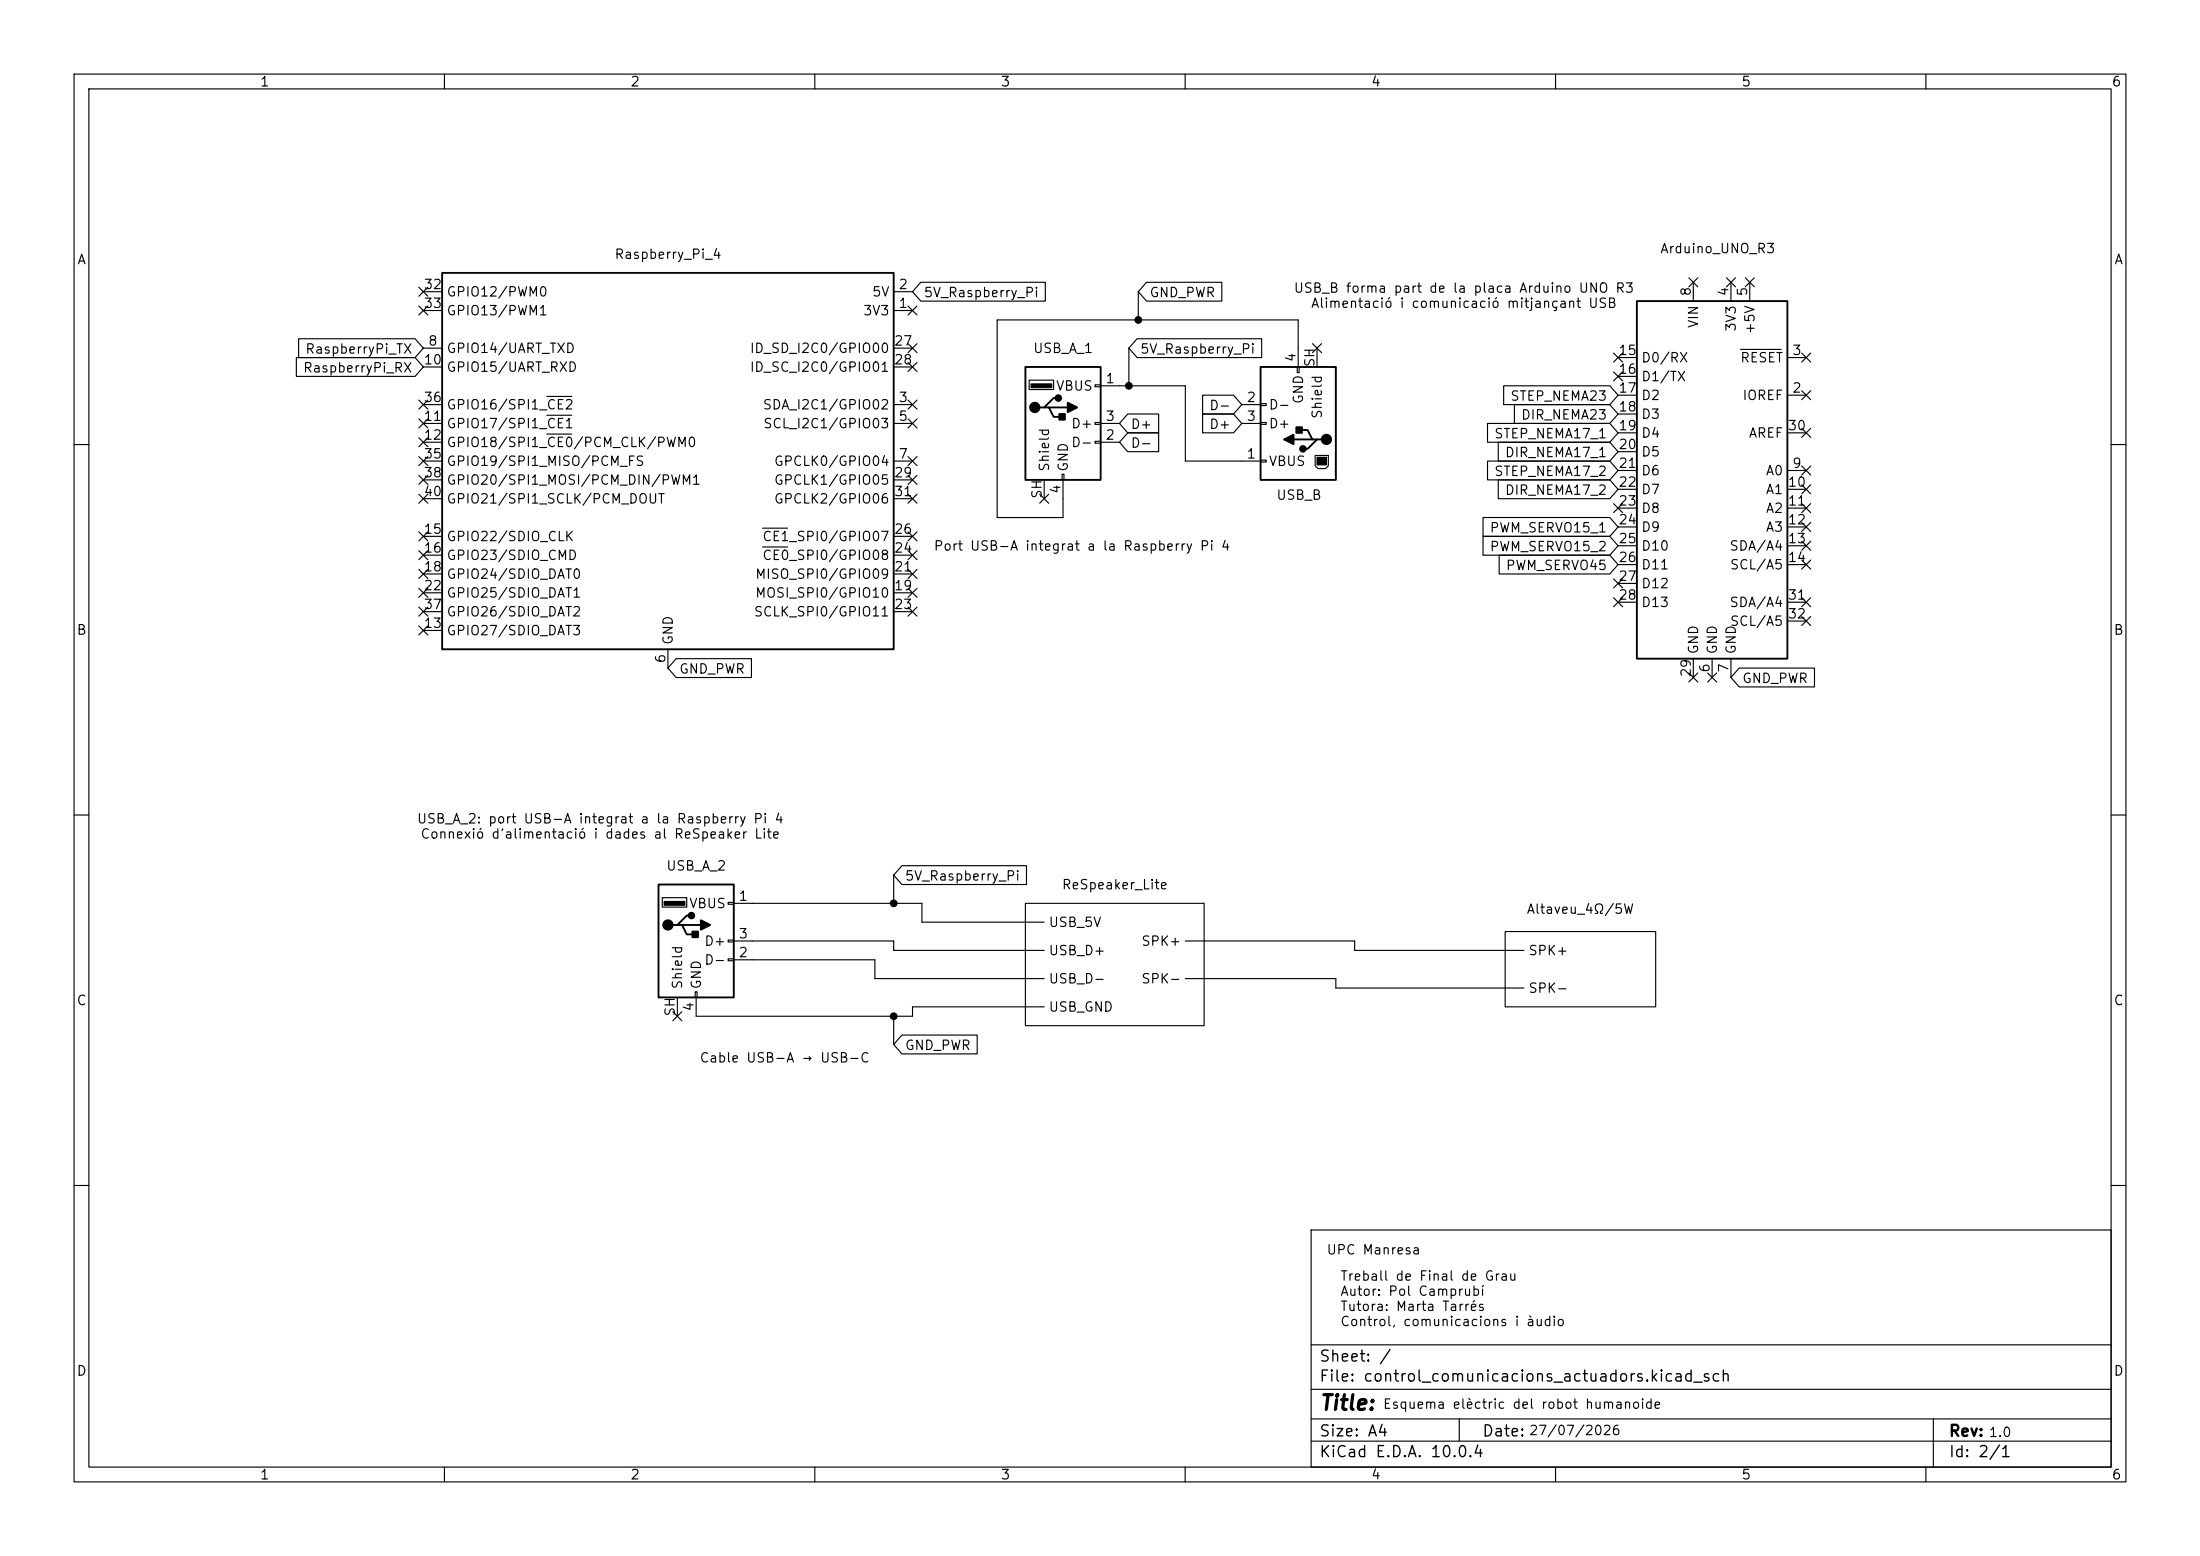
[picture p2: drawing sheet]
<svg xmlns="http://www.w3.org/2000/svg" width="297mm" height="210mm" viewBox="0 0 297 210" stroke-linecap="round" stroke-linejoin="round" font-family="sans-serif">
<g fill="none" stroke="#000" stroke-width=".15">
<path d="M10 10h277v190h-277zM12 12h273v186h-273zM60 10v2M110 10v2M160 10v2M210 10v2M260 10v2M56.5 38.8l1.3 1.2M57.1 39.4h2.6M57.8 38.8l-1.3 1.2M120.6 39.4h2.6M124.3 38.1h16.8v2.5h-16.8l-1.1-1.2z"/>
<path d="M153.7 39.4v3.8M154.8 38.1h10.1v2.5h-10.1l-1.1-1.2zM228 37.5l1.2 1.2M228.6 38.1v2.5M229.2 37.5l-1.2 1.2M233.1 37.5l1.2 1.2M233.7 38.1v2.5M234.3 37.5l-1.2 1.2M235.6 37.5l1.2 1.2M236.2 38.1v2.5M236.8 37.5l-1.2 1.2M40 48.3h16l1.1 1.2-1.1 1.3h-16z"/>
<path d="M40.3 45.7h15.7l1.1 1.3-1.1 1.3h-15.7zM56.5 54l1.3 1.2M56.5 56.5l1.3 1.3M56.5 59.1l1.3 1.2M56.5 41.3l1.3 1.2M57.1 54.6h2.6M57.1 57.2h2.6M57.1 59.7h2.6M57.1 41.9h2.6M57.1 47h2.6M57.1 49.5h2.6M57.8 54l-1.3 1.2"/>
<path d="M57.8 56.5l-1.3 1.3M57.8 59.1l-1.3 1.2M57.8 41.3l-1.3 1.2M73.8 56h3.4M73.8 58.6h3.4M73.8 53.5h3.4M120.6 54.6h2.6M120.6 57.2h2.6M120.6 41.9h2.6M120.6 47h2.6M120.6 49.5h2.6M122.6 54l1.2 1.2"/>
<path d="M122.6 41.3l1.2 1.2M122.6 48.9l1.2 1.2M122.6 56.5l1.2 1.3M122.6 46.4l1.2 1.2M123.8 54l-1.2 1.2M123.8 41.3l-1.2 1.2M123.8 48.9l-1.2 1.2M123.8 56.5l-1.2 1.3M123.8 46.4l-1.2 1.2M138.9 51.3h3.3v1.3h-3.3zM147.8 51.9h.8v.3h-.8zM147.8 57h.8v.3h-.8z"/>
<path d="M147.8 59.6h.8v.2h-.8zM148.6 52.1h11.4v10.1h10.2M148.6 57.2h2.5M148.6 59.7h2.5M152.2 55.9h4.2v2.5h-4.2l-1.1-1.2zM152.2 58.4h4.2v2.6h-4.2l-1.1-1.3zM152.4 47v5.1M153.5 45.7h16.8v2.6h-16.8l-1.1-1.3zM162.4 53.3h4.1l1.1 1.3-1.1 1.3h-4.1zM162.4 55.9h4.1l1.1 1.3-1.1 1.2h-4.1zM167.6 54.6h2.6M167.6 57.2h2.6"/>
<path d="M170.2 57h.7v.3h-.7zM170.2 54.5h.7v.2h-.7zM175.1 49.5h.3v.8h-.3zM175.3 49.5v-6.3h-40.7v26.7h8.9v-5.1M177.2 46.4l1.2 1.2M177.8 47v2.5M178.4 46.4l-1.2 1.2M200.8 57.1h16.5l1.1 1.3-1.1 1.3h-16.5zM202.3 59.7h15l1.1 1.3-1.1 1.2h-15zM203 52.1h14.3l1.1 1.2-1.1 1.3h-14.3zM204.4 54.6h12.9l1.1 1.3-1.1 1.3h-12.9zM217.8 47.7l1.2 1.2"/>
<path d="M217.8 50.2l1.2 1.2M218.4 53.3h2.6M218.4 48.3h2.6M218.4 50.8h2.6M218.4 55.9h2.6M218.4 58.4h2.6M219 47.7l-1.2 1.2M219 50.2l-1.2 1.2M235 47.2h5.5M241.3 53.3h2.5M241.3 48.3h2.5M241.3 58.4h2.5"/>
<path d="M243.2 52.7l1.2 1.2M243.2 47.7l1.2 1.2M243.2 57.8l1.2 1.2M244.4 52.7l-1.2 1.2M244.4 47.7l-1.2 1.2M244.4 57.8l-1.2 1.2M10 60h2M56.5 79.4l1.3 1.2M56.5 66.7l1.3 1.2M56.5 74.3l1.3 1.2M56.5 64.2l1.3 1.2M56.5 71.8l1.3 1.2"/>
<path d="M56.5 76.9l1.3 1.2M56.5 61.6l1.3 1.2M57.1 62.2h2.6M57.1 72.4h2.6M57.1 74.9h2.6M57.1 77.5h2.6M57.1 64.8h2.6M57.1 67.3h2.6M57.8 79.4l-1.3 1.2M57.8 66.7l-1.3 1.2M57.8 74.3l-1.3 1.2M57.8 64.2l-1.3 1.2"/>
<path d="M57.8 71.8l-1.3 1.2M57.8 76.9l-1.3 1.2M57.8 61.6l-1.3 1.2M103 73.8h3.3M103 71.3h3.3M120.6 62.2h2.6M120.6 72.4h2.6M120.6 74.9h2.6M120.6 77.5h2.6M120.6 64.8h2.6M120.6 67.3h2.6M122.6 76.9l1.2 1.2"/>
<path d="M122.6 79.4l1.2 1.2M122.6 74.3l1.2 1.2M122.6 66.7l1.2 1.2M122.6 71.8l1.2 1.2M122.6 61.6l1.2 1.2M122.6 64.2l1.2 1.2M123.8 76.9l-1.2 1.2M123.8 79.4l-1.2 1.2M123.8 74.3l-1.2 1.2M123.8 66.7l-1.2 1.2M123.8 71.8l-1.2 1.2M123.8 61.6l-1.2 1.2"/>
<path d="M123.8 64.2l-1.2 1.2M140.4 66.7l1.2 1.2M141 64.8v2.5M141.6 66.7l-1.2 1.2M143.4 64h.2v.8h-.2zM170.2 62.1h.7v.3h-.7zM177.5 61.5h1.8v1.4l-.4 .3h-1l-.4-.3zM200.2 72.4h17.1l1.1 1.3-1.1 1.2h-17.1zM200.2 69.8h17.1l1.1 1.3-1.1 1.3h-17.1zM200.8 62.2h16.5l1.1 1.3-1.1 1.3h-16.5zM202.3 64.8h15l1.1 1.2-1.1 1.3h-15zM202.4 74.9h14.9l1.1 1.3-1.1 1.3h-14.9z"/>
<path d="M217.8 68l1.2 1.2M217.8 78.1l1.2 1.2M218.4 63.5h2.6M218.4 66h2.6M218.4 68.6h2.6M218.4 71.1h2.6M218.4 73.7h2.6M218.4 76.2h2.6M218.4 61h2.6M218.4 78.7h2.6M219 68l-1.2 1.2M219 78.1l-1.2 1.2"/>
<path d="M241.3 63.5h2.5M241.3 66h2.5M241.3 68.6h2.5M241.3 71.1h2.5M241.3 73.7h2.5M241.3 76.2h2.5M243.2 62.9l1.2 1.2M243.2 73.1l1.2 1.2M243.2 75.6l1.2 1.2M243.2 70.5l1.2 1.2M243.2 68l1.2 1.2M243.2 65.4l1.2 1.2"/>
<path d="M244.4 75.6l-1.2 1.2M244.4 62.9l-1.2 1.2M244.4 73.1l-1.2 1.2M244.4 70.5l-1.2 1.2M244.4 68l-1.2 1.2M244.4 65.4l-1.2 1.2M285 60h2M56.5 81.9l1.3 1.3M56.5 84.5l1.3 1.2M57.1 85.1h2.6M57.1 80h2.6M57.1 82.6h2.6"/>
<path d="M57.8 81.9l-1.3 1.3M57.8 84.5l-1.3 1.2M90.2 87.6v2.6M91.3 88.9h10.1v2.5h-10.1l-1.1-1.2zM120.6 80h2.6M120.6 82.6h2.6M122.6 81.9l1.2 1.3M123.8 81.9l-1.2 1.3M217.8 80.7l1.2 1.2M218.4 81.3h2.6M219 80.7l-1.2 1.2M228 90.8l1.2 1.2"/>
<path d="M228.6 88.9v2.5M229.2 90.8l-1.2 1.2M230.5 90.8l1.2 1.2M231.1 88.9v2.5M231.7 90.8l-1.2 1.2M233.7 88.9v2.5M234.8 90.2h10.2v2.5h-10.2l-1.1-1.3zM241.3 81.3h2.5M241.3 83.8h2.5M243.2 83.2l1.2 1.2M243.2 80.7l1.2 1.2M244.4 83.2l-1.2 1.2"/>
<path d="M244.4 80.7l-1.2 1.2M10 110h2M120.6 118.1v3.8M121.8 116.8h16.8v2.6h-16.8l-1.2-1.3zM285 110h2M89.4 121.2h3.3v1.2h-3.3zM90.8 136.6l1.2 1.2M91.4 134.6v2.6M92 136.6l-1.2 1.2M93.9 133.9h.2v.7h-.2zM94 134.6v2.6h29.2v-1.3h17.8M98.3 121.8h.8v.2h-.8z"/>
<path d="M98.3 126.9h.8v.2h-.8zM98.3 129.4h.8v.3h-.8zM99.1 121.9h25.4v2.6h16.5M99.1 129.5h19v2.6h22.9M99.1 127h21.5v1.3h20.4M120.6 137.2v3.8M121.8 139.7h10.1v2.5h-10.1l-1.2-1.2zM138.4 121.9h24.2v16.5h-24.2zM160 127h22.9v1.3h22.8M160 132.1h20.3v1.3h25.4M203.2 125.7h20.3v10.2h-20.3zM10 160h2"/>
<path d="M177 166h108v32h-108zM285 160h2M60 198v2M110 198v2M160 198v2M177 194.5h108M177 191.5h108M177 187.5h108M177 181.5h108M197 191.5v3M210 198v2M260 198v2"/>
<path d="M261 191.5v6.5"/>
</g>
<g fill="none" stroke="#000" stroke-width=".25">
<path d="M59.7 36.8h60.9v50.8h-60.9zM138.4 49.5h10.2v15.3h-10.2zM141 55h.6l.6 1.3h1.3M141.6 55h2.5M142.9 53.7h-.7l-1.2 1.3h-.7M170.2 49.5h10.1v15.3h-10.1zM174.6 59.3h2.6M175.3 58h1.2l.7 1.3h.6M178.4 59.3h-.6l-1.3 1.3h-.6M221 40.6h20.3v48.3h-20.3zM88.9 119.4h10.2v15.2h-10.2zM91.4 124.8h.7l.6 1.3h1.3"/>
<path d="M92.1 124.8h2.5M93.3 123.6h-.6l-1.3 1.2h-.6"/>
</g>
<g fill="#000" stroke="#000" stroke-width=".25">
<path d="M143 55.9h.8v.7h-.8zM144.1 54.4l1.3 .6-1.3 .6zM173.4 59.3l1.2-.6v1.2zM175 57.7h.8v.7h-.8zM93.5 125.7h.7v.8h-.7zM94.6 124.2l1.3 .6-1.3 .7z"/>
<circle cx="139.7" cy="55" r=".63"/>
<circle cx="142.9" cy="53.7" r=".38"/>
<circle cx="179.1" cy="59.3" r=".63"/>
<circle cx="175.9" cy="60.6" r=".38"/>
<circle cx="90.2" cy="124.8" r=".63"/>
<circle cx="93.3" cy="123.6" r=".38"/>
</g>
<path d="M139.2 51.8h2.8v.5h-2.8zM177.8 61.7h1.3v1h-1.3zM89.7 121.7h2.8v.5h-2.8z" fill="#000" stroke="#000" stroke-width=".15"/>
<g fill="#000" stroke="#000" stroke-width=".14">
<circle cx="152.4" cy="52.1" r=".46"/>
<circle cx="153.7" cy="43.2" r=".46"/>
<circle cx="120.6" cy="121.9" r=".46"/>
<circle cx="120.6" cy="137.2" r=".46"/>
</g>
<text font-size="2" x="178" y="190.8">Title:</text>
<g font-size="1.5">
<text x="178" y="184.2">Sheet: /</text>
<text x="178" y="186.9">File: control_comunicacions_actuadors.kicad_sch</text>
<text x="178" y="197.1">KiCad E.D.A. 10.0.4</text>
<text x="178" y="194.3">Size: A4</text>
<text x="200" y="194.3">Date:</text>
<text x="263" y="194.3">Rev:</text>
<text x="263" y="197.1">Id: 2/1</text>
</g>
<g font-size="1.3">
<text x="35" y="12">1</text>
<text x="85" y="12">2</text>
<text x="135" y="12">3</text>
<text x="185" y="12">4</text>
<text x="235" y="12">5</text>
<text x="285" y="12">6</text>
<text x="10.3" y="36">A</text>
<text x="82.9" y="35.3">Raspberry_Pi_4</text>
<text x="224" y="34.5">Arduino_UNO_R3</text>
<text x="285.3" y="36">A</text>
<text x="57.1" y="39.3">32</text>
<text x="57.1" y="41.9">33</text>
<text x="60.2" y="40.3">GPIO12/PWM0</text>
<text x="117.6" y="40.3">5V</text>
<text x="121.2" y="41.9">1</text>
<text x="121.2" y="39.3">2</text>
<text x="124.6" y="40.4">5V_Raspberry_Pi</text>
<text x="155.1" y="40.4">GND_PWR</text>
<text x="174.6" y="39.8">USB_B forma part de la placa Arduino UNO R3</text>
<text x="176.9" y="41.9">Alimentació i comunicació mitjançant USB</text>
<text x="228.6" y="40.1" transform="rotate(-90 228.6 40.1)">8</text>
<text x="233.7" y="40.1" transform="rotate(-90 233.7 40.1)">4</text>
<text x="236.2" y="40.1" transform="rotate(-90 236.2 40.1)">5</text>
<text x="57.7" y="47">8</text>
<text x="60.2" y="48">GPIO14/UART_TXD</text>
<text x="60.2" y="42.9">GPIO13/PWM1</text>
<text x="101.1" y="48">ID_SD_I2C0/GPIO00</text>
<text x="116.4" y="42.9">3V3</text>
<text x="120.6" y="47">27</text>
<text x="139.4" y="48">USB_A_1</text>
<text x="229.6" y="44.4" transform="rotate(-90 229.6 44.4)">VIN</text>
<text x="234.7" y="44.9" transform="rotate(-90 234.7 44.9)">3V3</text>
<text x="237.2" y="45.2" transform="rotate(-90 237.2 45.2)">+5V</text>
<text x="40.8" y="50.6">RaspberryPi_RX</text>
<text x="41.1" y="48.1">RaspberryPi_TX</text>
<text x="57.1" y="49.5">10</text>
<text x="60.2" y="50.5">GPIO15/UART_RXD</text>
<text x="101.1" y="50.5">ID_SC_I2C0/GPIO01</text>
<text x="120.6" y="49.5">28</text>
<text x="142.5" y="53">VBUS</text>
<text x="149.2" y="52">1</text>
<text x="153.8" y="48.1">5V_Raspberry_Pi</text>
<text x="175.2" y="49" transform="rotate(-90 175.2 49)">4</text>
<text x="177.8" y="49.6" transform="rotate(-90 177.8 49.6)">SH</text>
<text x="218.4" y="48.2">15</text>
<text x="218.4" y="50.8">16</text>
<text x="218.4" y="53.3">17</text>
<text x="221.5" y="49.2">D0/RX</text>
<text x="221.5" y="51.8">D1/TX</text>
<text x="234.8" y="49.2">RESET</text>
<text x="241.9" y="53.3">2</text>
<text x="241.9" y="48.2">3</text>
<text x="57.1" y="57.1">11</text>
<text x="57.1" y="59.7">12</text>
<text x="57.1" y="54.6">36</text>
<text x="60.2" y="58.1">GPIO17/SPI1_CE1</text>
<text x="60.2" y="55.6">GPIO16/SPI1_CE2</text>
<text x="102.9" y="55.6">SDA_I2C1/GPIO02</text>
<text x="102.9" y="58.1">SCL_I2C1/GPIO03</text>
<text x="121.2" y="54.6">3</text>
<text x="121.2" y="57.1">5</text>
<text x="144.5" y="58.1">D+</text>
<text x="149.2" y="59.7">2</text>
<text x="149.2" y="57.1">3</text>
<text x="152.6" y="58.2">D+</text>
<text x="163.2" y="55.7">D-</text>
<text x="163.2" y="58.2">D+</text>
<text x="168.2" y="54.6">2</text>
<text x="168.2" y="57.1">3</text>
<text x="171.2" y="55.6">D-</text>
<text x="171.2" y="58.1">D+</text>
<text x="176.2" y="54.6" transform="rotate(-90 176.2 54.6)">GND</text>
<text x="178.8" y="56.6" transform="rotate(-90 178.8 56.6)">Shield</text>
<text x="201.6" y="59.5">STEP_NEMA17_1</text>
<text x="203.8" y="54.4">STEP_NEMA23</text>
<text x="205.3" y="56.9">DIR_NEMA23</text>
<text x="218.4" y="55.9">18</text>
<text x="218.4" y="58.4">19</text>
<text x="221.5" y="54.3">D2</text>
<text x="221.5" y="56.9">D3</text>
<text x="221.5" y="59.4">D4</text>
<text x="235.1" y="54.3">IOREF</text>
<text x="236" y="59.4">AREF</text>
<text x="241.3" y="58.4">30</text>
<text x="57.1" y="62.2">35</text>
<text x="57.1" y="64.7">38</text>
<text x="60.2" y="60.7">GPIO18/SPI1_CE0/PCM_CLK/PWM0</text>
<text x="60.2" y="63.2">GPIO19/SPI1_MISO/PCM_FS</text>
<text x="60.2" y="65.7">GPIO20/SPI1_MOSI/PCM_DIN/PWM1</text>
<text x="104.4" y="63.2">GPCLK0/GPIO04</text>
<text x="104.4" y="65.7">GPCLK1/GPIO05</text>
<text x="120.6" y="64.7">29</text>
<text x="121.2" y="62.2">7</text>
<text x="141.9" y="63.8" transform="rotate(-90 141.9 63.8)">Shield</text>
<text x="144.5" y="63.8" transform="rotate(-90 144.5 63.8)">GND</text>
<text x="144.5" y="60.7">D-</text>
<text x="152.6" y="60.8">D-</text>
<text x="168.2" y="62.2">1</text>
<text x="171.2" y="63.2">VBUS</text>
<text x="201.6" y="64.6">STEP_NEMA17_2</text>
<text x="203.1" y="62">DIR_NEMA17_1</text>
<text x="218.4" y="60.9">20</text>
<text x="218.4" y="63.5">21</text>
<text x="221.5" y="61.9">D5</text>
<text x="221.5" y="64.5">D6</text>
<text x="238.3" y="64.5">A0</text>
<text x="241.9" y="63.5">9</text>
<text x="57.1" y="67.3">40</text>
<text x="60.2" y="68.3">GPIO21/SPI1_SCLK/PCM_DOUT</text>
<text x="104.4" y="68.3">GPCLK2/GPIO06</text>
<text x="120.6" y="67.3">31</text>
<text x="140.9" y="67.4" transform="rotate(-90 140.9 67.4)">SH</text>
<text x="143.5" y="66.7" transform="rotate(-90 143.5 66.7)">4</text>
<text x="172.2" y="67.8">USB_B</text>
<text x="203.1" y="67.1">DIR_NEMA17_2</text>
<text x="218.4" y="66">22</text>
<text x="218.4" y="68.6">23</text>
<text x="218.4" y="71.1">24</text>
<text x="221.5" y="67">D7</text>
<text x="221.5" y="69.6">D8</text>
<text x="238.3" y="67">A1</text>
<text x="238.3" y="69.6">A2</text>
<text x="241.3" y="66">10</text>
<text x="241.3" y="68.6">11</text>
<text x="241.3" y="71.1">12</text>
<text x="57.1" y="72.4">15</text>
<text x="57.1" y="74.9">16</text>
<text x="57.1" y="77.4">18</text>
<text x="60.2" y="73.4">GPIO22/SDIO_CLK</text>
<text x="60.2" y="75.9">GPIO23/SDIO_CMD</text>
<text x="102.8" y="75.9">CE0_SPI0/GPIO08</text>
<text x="102.8" y="73.4">CE1_SPI0/GPIO07</text>
<text x="120.6" y="77.4">21</text>
<text x="120.6" y="74.9">24</text>
<text x="120.6" y="72.4">26</text>
<text x="126" y="74.6">Port USB-A integrat a la Raspberry Pi 4</text>
<text x="201" y="74.7">PWM_SERVO15_2</text>
<text x="201" y="72.2">PWM_SERVO15_1</text>
<text x="203.2" y="77.3">PWM_SERVO45</text>
<text x="218.4" y="73.6">25</text>
<text x="218.4" y="76.2">26</text>
<text x="221.5" y="72.1">D9</text>
<text x="221.5" y="74.6">D10</text>
<text x="221.5" y="77.2">D11</text>
<text x="233.4" y="74.6">SDA/A4</text>
<text x="233.5" y="77.2">SCL/A5</text>
<text x="238.3" y="72.1">A3</text>
<text x="241.3" y="73.6">13</text>
<text x="241.3" y="76.2">14</text>
<text x="57.1" y="80">22</text>
<text x="57.1" y="82.5">37</text>
<text x="60.2" y="78.4">GPIO24/SDIO_DAT0</text>
<text x="60.2" y="81">GPIO25/SDIO_DAT1</text>
<text x="60.2" y="83.5">GPIO26/SDIO_DAT2</text>
<text x="101.7" y="83.5">SCLK_SPI0/GPIO11</text>
<text x="101.9" y="81">MOSI_SPI0/GPIO10</text>
<text x="101.9" y="78.4">MISO_SPI0/GPIO09</text>
<text x="120.6" y="80">19</text>
<text x="120.6" y="82.5">23</text>
<text x="218.4" y="78.7">27</text>
<text x="218.4" y="81.3">28</text>
<text x="221.5" y="79.7">D12</text>
<text x="221.5" y="82.3">D13</text>
<text x="233.4" y="82.3">SDA/A4</text>
<text x="241.3" y="81.3">31</text>
<text x="241.3" y="83.8">32</text>
<text x="10.3" y="86">B</text>
<text x="57.1" y="85.1">13</text>
<text x="60.2" y="86.1">GPIO27/SDIO_DAT3</text>
<text x="90.1" y="89.6" transform="rotate(-90 90.1 89.6)">6</text>
<text x="91.1" y="87.1" transform="rotate(-90 91.1 87.1)">GND</text>
<text x="229.6" y="88.4" transform="rotate(-90 229.6 88.4)">GND</text>
<text x="232.1" y="88.4" transform="rotate(-90 232.1 88.4)">GND</text>
<text x="233.5" y="84.8">SCL/A5</text>
<text x="234.7" y="88.4" transform="rotate(-90 234.7 88.4)">GND</text>
<text x="285.3" y="86">B</text>
<text x="91.6" y="91.2">GND_PWR</text>
<text x="228.6" y="91.5" transform="rotate(-90 228.6 91.5)">29</text>
<text x="231.1" y="90.9" transform="rotate(-90 231.1 90.9)">6</text>
<text x="233.7" y="90.9" transform="rotate(-90 233.7 90.9)">7</text>
<text x="235.1" y="92.5">GND_PWR</text>
<text x="56.2" y="111.5">USB_A_2: port USB-A integrat a la Raspberry Pi 4</text>
<text x="56.7" y="113.5">Connexió d’alimentació i dades al ReSpeaker Lite</text>
<text x="89.9" y="117.8">USB_A_2</text>
<text x="122.1" y="119.2">5V_Raspberry_Pi</text>
<text x="92.9" y="122.9">VBUS</text>
<text x="99.6" y="121.9">1</text>
<text x="141.5" y="125.4">USB_5V</text>
<text x="143.3" y="120.4">ReSpeaker_Lite</text>
<text x="206" y="123.7">Altaveu_4Ω/5W</text>
<text x="95" y="130.5">D-</text>
<text x="95" y="128">D+</text>
<text x="99.6" y="129.5">2</text>
<text x="99.6" y="127">3</text>
<text x="141.5" y="129.2">USB_D+</text>
<text x="154" y="128">SPK+</text>
<text x="206.2" y="129.2">SPK+</text>
<text x="10.3" y="136">C</text>
<text x="91.4" y="137.3" transform="rotate(-90 91.4 137.3)">SH</text>
<text x="92.4" y="133.6" transform="rotate(-90 92.4 133.6)">Shield</text>
<text x="94" y="136.6" transform="rotate(-90 94 136.6)">4</text>
<text x="95" y="133.6" transform="rotate(-90 95 133.6)">GND</text>
<text x="141.5" y="133.1">USB_D-</text>
<text x="141.5" y="136.9">USB_GND</text>
<text x="154" y="133.1">SPK-</text>
<text x="206.2" y="134.3">SPK-</text>
<text x="285.3" y="136">C</text>
<text x="94.4" y="143.7">Cable USB-A → USB-C</text>
<text x="122.1" y="142">GND_PWR</text>
<text x="179" y="169.6">UPC Manresa</text>
<text x="180.8" y="173.2">Treball de Final de Grau</text>
<text x="180.8" y="175.2">Autor: Pol Camprubí</text>
<text x="180.8" y="177.3">Tutora: Marta Tarrés</text>
<text x="180.8" y="179.3">Control, comunicacions i àudio</text>
<text x="10.3" y="186">D</text>
<text x="285.3" y="186">D</text>
<text x="186.6" y="190.5">Esquema elèctric del robot humanoide</text>
<text x="206.3" y="194">27/07/2026</text>
<text x="268.4" y="194.3">1.0</text>
<text x="35" y="200">1</text>
<text x="85" y="200">2</text>
<text x="135" y="200">3</text>
<text x="185" y="200">4</text>
<text x="235" y="200">5</text>
<text x="285" y="200">6</text>
</g>
</svg>
